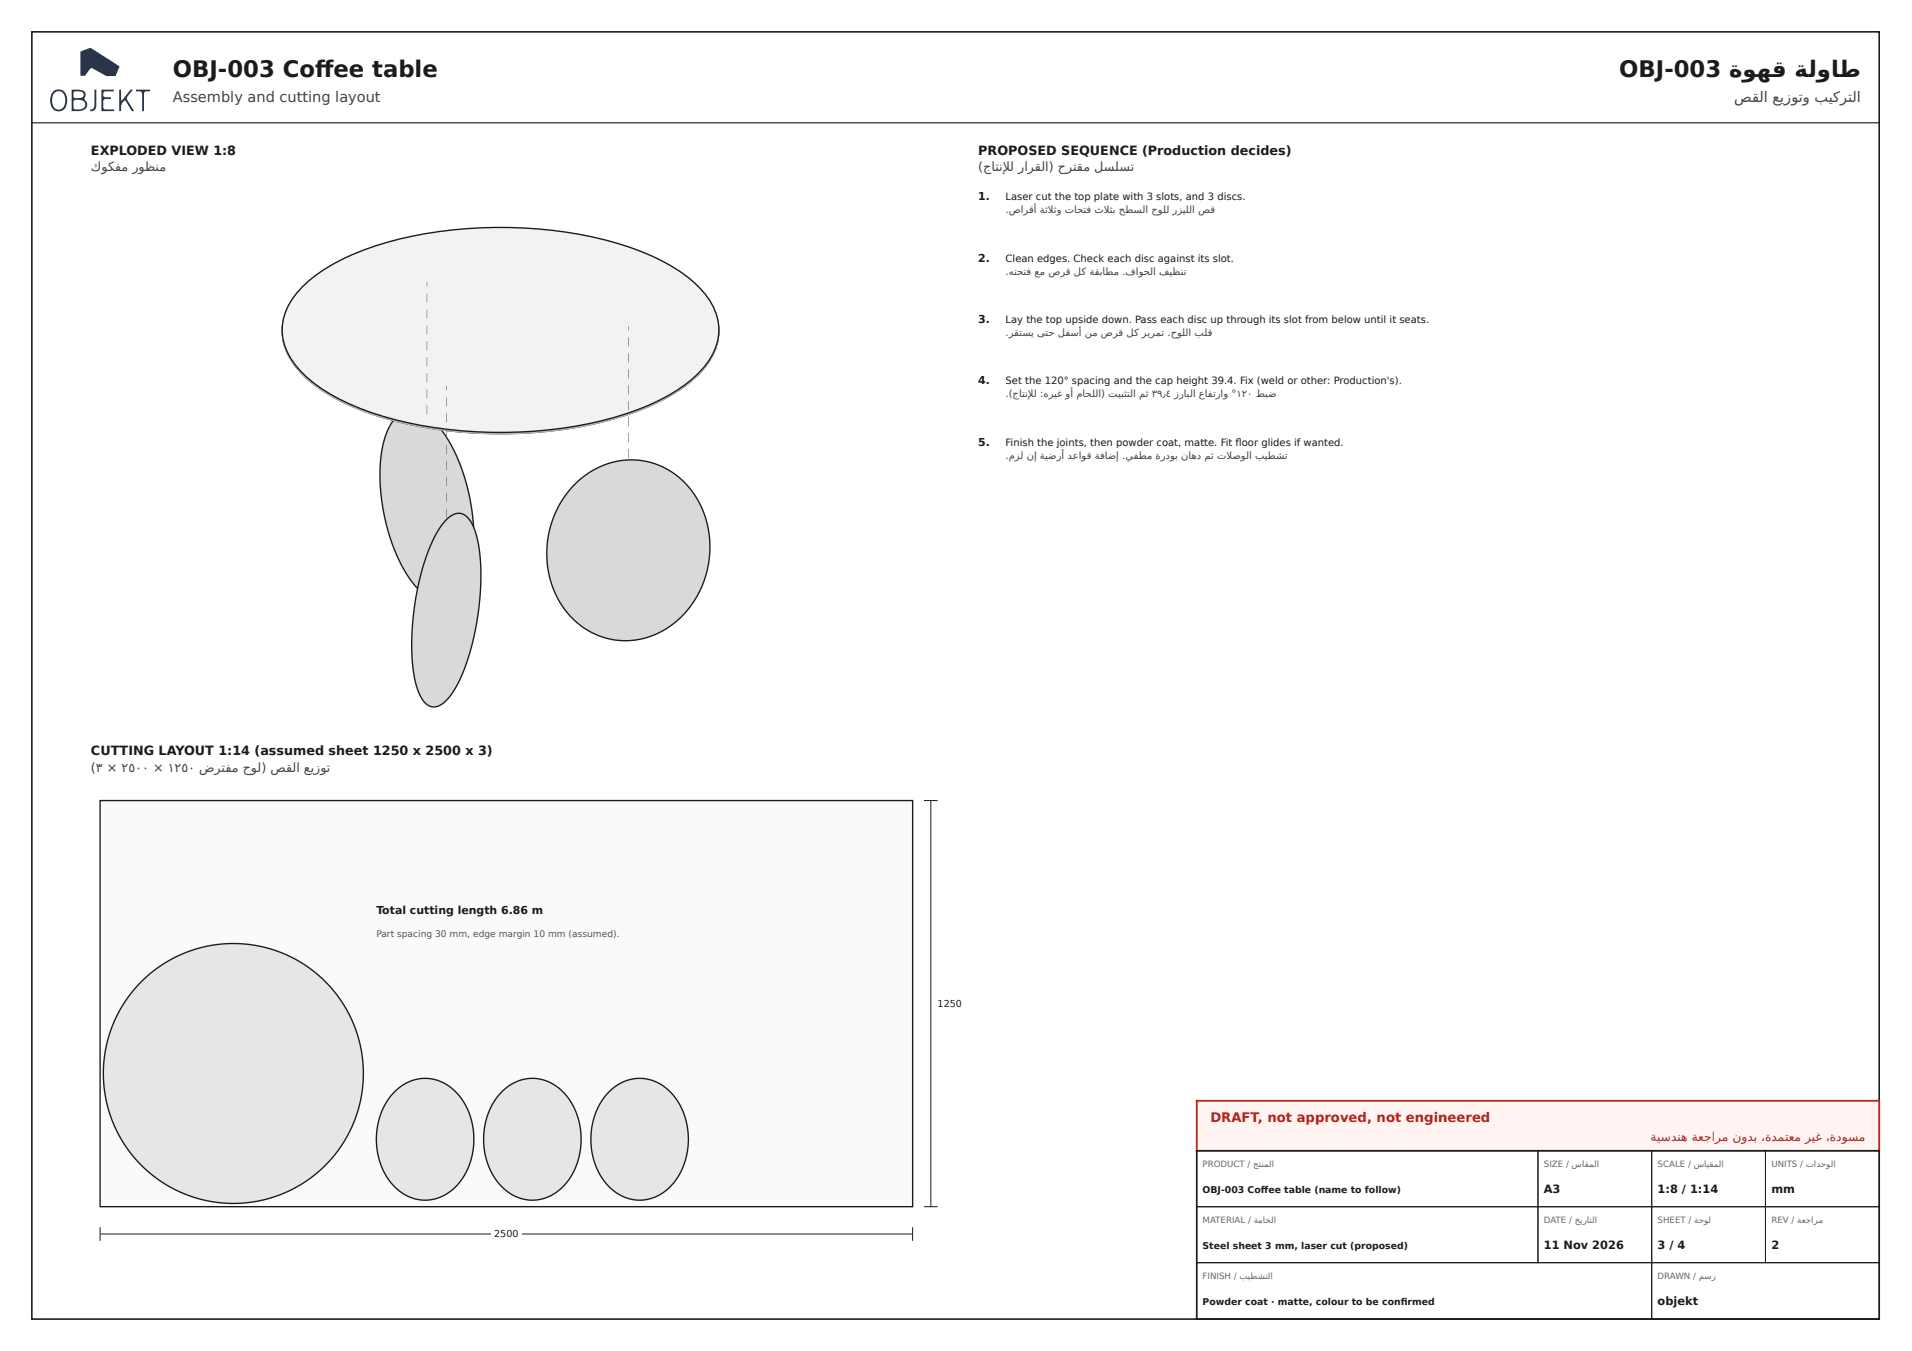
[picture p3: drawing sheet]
<svg xmlns="http://www.w3.org/2000/svg" width="420mm" height="297mm" viewBox="0 0 420 297" stroke-linecap="round" stroke-linejoin="round" font-family="sans-serif">
<path d="M7 7h406v283h-406z" fill="none" stroke="#1b1b1b" stroke-width=".35"/>
<path d="M17.7 11.4l2.3-.8 6.2 4-.8 2.1h-2l-3.2-1.7-.4 .1-1.1 1.5-.9 .1-.1-.2zM11.8 20.6a2.49 2.49 0 0 0 .7 3.4 1.41 1.41 0 0 0 1.8-1.3 1.96 1.96 0 0 0-1.4-2.7l-.8 .3zM11.5 20.3a1.8 1.8 0 0 1 2-.6 1.8 1.8 0 0 1 1.2 1.7 2.34 2.34 0 0 1-1.8 3.1 2.04 2.04 0 0 1-1.9-2.4l.1-.7zM16.2 22.1v1.8a2.21 2.21 0 0 0 2.5-.5 1.16 1.16 0 0 0-.3-1.2 1.16 1.16 0 0 0-1.2-.2zM16.2 20.2v1.2l.8 .2a1.08 1.08 0 0 0 1.4-.8 1.26 1.26 0 0 0-1.8-.7zM15.7 19.7a3.2 3.2 0 0 1 3.1 .7l-.1 1a.58 .58 0 0 0 .2 .9 1.36 1.36 0 0 1 .1 1.4 1.36 1.36 0 0 1-1.3 .7h-2zM20.8 19.7h.4v3.4a1.16 1.16 0 0 1-1.4 1.4v-.4l.7-.2 .2-.3zM22.3 19.7h2.7v.4h-1.8a.67 .67 0 0 0-.5 .6 .67 .67 0 0 0 .5 .7h1.2v.4h-1.2l-.4 .2v1.8l.4 .3h1.9v.3h-2.8zM26.2 19.7h.4l.1 2.4 2-2.4h.5l-1.1 1.4-.2 .5 1.6 2.8h-.5l-1.4-2.2a1.26 1.26 0 0 0-1 1.3v.9h-.4zM29.9 19.7h3.1v.4h-.9l-.4 .2-.1 4.1h-.4v-4.1l-.5-.2h-.8z" fill-rule="evenodd" fill="#263a5a"/>
<path d="M7 27h406" fill="none" stroke="#1b1b1b" stroke-width=".25"/>
<path d="M87.1 91.7a4.9 4.9 0 0 1 6.7-.3 22.9 22.9 0 0 1 7.3 10.7 41.7 41.7 0 0 1 2.3 23.2 9.6 9.6 0 0 1-4.2 6.5 5.6 5.6 0 0 1-6.2-1.3 28.3 28.3 0 0 1-7.8-13.9 38.3 38.3 0 0 1-.6-20.5 10.6 10.6 0 0 1 2.5-4.4z" fill="#d9d9d9"/>
<path d="M87.1 91.7a4.9 4.9 0 0 1 6.7-.3 22.9 22.9 0 0 1 7.3 10.7 41.7 41.7 0 0 1 2.3 23.2 9.6 9.6 0 0 1-4.2 6.5 5.6 5.6 0 0 1-6.2-1.3 28.3 28.3 0 0 1-7.8-13.9 38.3 38.3 0 0 1-.6-20.5 10.6 10.6 0 0 1 2.5-4.4z" fill="none" stroke="#1b1b1b" stroke-width=".3"/>
<path d="M126.4 106.3a16.8 16.8 0 0 1 28 5.7 21.4 21.4 0 0 1-9.5 27 16.7 16.7 0 0 1-23.1-9 21.8 21.8 0 0 1 4.6-23.7z" fill="#d9d9d9"/>
<path d="M126.4 106.3a16.8 16.8 0 0 1 28 5.7 21.4 21.4 0 0 1-9.5 27 16.7 16.7 0 0 1-23.1-9 21.8 21.8 0 0 1 4.6-23.7z" fill="none" stroke="#1b1b1b" stroke-width=".3"/>
<path d="M98.1 114.3a3.1 3.1 0 0 1 4.2-.9 10.6 10.6 0 0 1 2.9 6.7 57.2 57.2 0 0 1-4.5 30 9.5 9.5 0 0 1-4.7 5.2 3.1 3.1 0 0 1-3.5-2.1 29 29 0 0 1-2-13.8 53.8 53.8 0 0 1 5.5-22.3l.9-1.4z" fill="#d9d9d9"/>
<path d="M98.1 114.3a3.1 3.1 0 0 1 4.2-.9 10.6 10.6 0 0 1 2.9 6.7 57.2 57.2 0 0 1-4.5 30 9.5 9.5 0 0 1-4.7 5.2 3.1 3.1 0 0 1-3.5-2.1 29 29 0 0 1-2-13.8 53.8 53.8 0 0 1 5.5-22.3l.9-1.4z" fill="none" stroke="#1b1b1b" stroke-width=".3"/>
<path d="M66.5 63.3a40.4 40.4 0 0 1 16-8.9 94.7 94.7 0 0 1 55.9 .3 38.5 38.5 0 0 1 15.5 9.1 12.2 12.2 0 0 1 3.4 13 22.2 22.2 0 0 1-10.5 10.5 71.8 71.8 0 0 1-29.5 7.8 90.8 90.8 0 0 1-38.2-5 33.2 33.2 0 0 1-14.2-9.5 11.8 11.8 0 0 1 .4-15.9z" fill="#bdbdbd"/>
<path d="M66.5 63.3a40.4 40.4 0 0 1 16-8.9 94.7 94.7 0 0 1 55.9 .3 38.5 38.5 0 0 1 15.5 9.1 12.2 12.2 0 0 1 3.4 13 22.2 22.2 0 0 1-10.5 10.5 71.8 71.8 0 0 1-29.5 7.8 90.8 90.8 0 0 1-38.2-5 33.2 33.2 0 0 1-14.2-9.5 11.8 11.8 0 0 1 .4-15.9z" fill="none" stroke="#1b1b1b" stroke-width=".25"/>
<path d="M147.4 58.4l1.9 1.2v.3l-1.9-1.1z" fill="#bdbdbd"/>
<path d="M147.4 58.4l1.9 1.2v.3l-1.9-1.1z" fill="none" stroke="#bdbdbd" stroke-width=".22"/>
<path d="M145.4 57.3l2 1.1v.4l-2-1.2z" fill="#bdbdbd"/>
<path d="M145.4 57.3l2 1.1v.4l-2-1.2z" fill="none" stroke="#bdbdbd" stroke-width=".22"/>
<path d="M143.2 56.3l2.2 1v.3l-2.2-1z" fill="#bdbdbd"/>
<path d="M143.2 56.3l2.2 1v.3l-2.2-1z" fill="none" stroke="#bdbdbd" stroke-width=".22"/>
<path d="M140.8 55.3l2.4 1v.3l-2.4-1z" fill="#bdbdbd"/>
<path d="M140.8 55.3l2.4 1v.3l-2.4-1z" fill="none" stroke="#bdbdbd" stroke-width=".22"/>
<path d="M138.4 54.4l2.4 .9v.3l-2.4-.9z" fill="#bdbdbd"/>
<path d="M138.4 54.4l2.4 .9v.3l-2.4-.9z" fill="none" stroke="#bdbdbd" stroke-width=".22"/>
<path d="M135.8 53.5l2.6 .9v.3l-2.6-.8z" fill="#bdbdbd"/>
<path d="M135.8 53.5l2.6 .9v.3l-2.6-.8z" fill="none" stroke="#bdbdbd" stroke-width=".22"/>
<path d="M133.1 52.8l2.7 .7v.4l-2.7-.8z" fill="#bdbdbd"/>
<path d="M133.1 52.8l2.7 .7v.4l-2.7-.8z" fill="none" stroke="#bdbdbd" stroke-width=".22"/>
<path d="M85.1 53.3l2.7-.8v.4l-2.7 .7z" fill="#bdbdbd"/>
<path d="M85.1 53.3l2.7-.8v.4l-2.7 .7z" fill="none" stroke="#bdbdbd" stroke-width=".22"/>
<path d="M82.5 54.1l2.6-.8v.3l-2.6 .8z" fill="#bdbdbd"/>
<path d="M82.5 54.1l2.6-.8v.3l-2.6 .8z" fill="none" stroke="#bdbdbd" stroke-width=".22"/>
<path d="M80 55l2.5-.9v.3l-2.5 .9z" fill="#bdbdbd"/>
<path d="M80 55l2.5-.9v.3l-2.5 .9z" fill="none" stroke="#bdbdbd" stroke-width=".22"/>
<path d="M77.6 55.9l2.4-.9v.3l-2.4 .9z" fill="#bdbdbd"/>
<path d="M77.6 55.9l2.4-.9v.3l-2.4 .9z" fill="none" stroke="#bdbdbd" stroke-width=".22"/>
<path d="M75.3 57l2.3-1.1v.3l-2.3 1.1z" fill="#bdbdbd"/>
<path d="M75.3 57l2.3-1.1v.3l-2.3 1.1z" fill="none" stroke="#bdbdbd" stroke-width=".22"/>
<path d="M73.2 58.1l2.1-1.1v.3l-2.1 1.1z" fill="#bdbdbd"/>
<path d="M73.2 58.1l2.1-1.1v.3l-2.1 1.1z" fill="none" stroke="#bdbdbd" stroke-width=".22"/>
<path d="M71.3 59.2l1.9-1.1v.3l-1.9 1.1z" fill="#bdbdbd"/>
<path d="M71.3 59.2l1.9-1.1v.3l-1.9 1.1z" fill="none" stroke="#bdbdbd" stroke-width=".22"/>
<path d="M69.5 60.4l1.8-1.2v.3l-1.8 1.2z" fill="#bdbdbd"/>
<path d="M69.5 60.4l1.8-1.2v.3l-1.8 1.2z" fill="none" stroke="#bdbdbd" stroke-width=".22"/>
<path d="M67.9 61.7l1.6-1.3v.3l-1.6 1.3z" fill="#bdbdbd"/>
<path d="M67.9 61.7l1.6-1.3v.3l-1.6 1.3z" fill="none" stroke="#bdbdbd" stroke-width=".22"/>
<path d="M66.5 63l1.4-1.3v.3l-1.4 1.3z" fill="#bdbdbd"/>
<path d="M66.5 63l1.4-1.3v.3l-1.4 1.3z" fill="none" stroke="#bdbdbd" stroke-width=".22"/>
<path d="M66.5 63v.3l-1.2 1.4v-.3z" fill="#bdbdbd"/>
<path d="M66.5 63v.3l-1.2 1.4v-.3z" fill="none" stroke="#bdbdbd" stroke-width=".22"/>
<path d="M65.3 64.4v.3l-1.1 1.4v-.3z" fill="#bdbdbd"/>
<path d="M65.3 64.4v.3l-1.1 1.4v-.3z" fill="none" stroke="#bdbdbd" stroke-width=".22"/>
<path d="M64.2 65.8v.3l-.8 1.4v-.3z" fill="#bdbdbd"/>
<path d="M64.2 65.8v.3l-.8 1.4v-.3z" fill="none" stroke="#bdbdbd" stroke-width=".22"/>
<path d="M63.4 67.2l-.7 1.7v-.3z" fill="#bdbdbd"/>
<path d="M63.4 67.2l-.7 1.7v-.3z" fill="none" stroke="#bdbdbd" stroke-width=".22"/>
<path d="M62.7 68.6l-.4 1.8z" fill="#bdbdbd"/>
<path d="M62.7 68.6l-.4 1.8z" fill="none" stroke="#bdbdbd" stroke-width=".22"/>
<path d="M62.3 70.1l-.3 1.8z" fill="#bdbdbd"/>
<path d="M62.3 70.1l-.3 1.8z" fill="none" stroke="#bdbdbd" stroke-width=".22"/>
<path d="M62 71.6v1.7z" fill="#bdbdbd"/>
<path d="M62 71.6v1.7z" fill="none" stroke="#bdbdbd" stroke-width=".22"/>
<path d="M62 73l.2 1.8z" fill="#bdbdbd"/>
<path d="M62 73l.2 1.8z" fill="none" stroke="#bdbdbd" stroke-width=".22"/>
<path d="M62.2 74.5l.4 1.8z" fill="#bdbdbd"/>
<path d="M62.2 74.5l.4 1.8z" fill="none" stroke="#bdbdbd" stroke-width=".22"/>
<path d="M62.6 76l.5 1.7z" fill="#bdbdbd"/>
<path d="M62.6 76l.5 1.7z" fill="none" stroke="#bdbdbd" stroke-width=".22"/>
<path d="M63.1 77.4l.8 1.4v.4l-.8-1.5z" fill="#bdbdbd"/>
<path d="M63.1 77.4l.8 1.4v.4l-.8-1.5z" fill="none" stroke="#bdbdbd" stroke-width=".22"/>
<path d="M63.9 78.8l1 1.4v.4l-1-1.4z" fill="#bdbdbd"/>
<path d="M63.9 78.8l1 1.4v.4l-1-1.4z" fill="none" stroke="#bdbdbd" stroke-width=".22"/>
<path d="M64.9 80.2l1.2 1.4v.3l-1.2-1.3z" fill="#bdbdbd"/>
<path d="M64.9 80.2l1.2 1.4v.3l-1.2-1.3z" fill="none" stroke="#bdbdbd" stroke-width=".22"/>
<path d="M66.1 81.6l1.3 1.3v.4l-1.3-1.4z" fill="#bdbdbd"/>
<path d="M66.1 81.6l1.3 1.3v.4l-1.3-1.4z" fill="none" stroke="#bdbdbd" stroke-width=".22"/>
<path d="M67.4 82.9l1.6 1.3v.3l-1.6-1.2z" fill="#bdbdbd"/>
<path d="M67.4 82.9l1.6 1.3v.3l-1.6-1.2z" fill="none" stroke="#bdbdbd" stroke-width=".22"/>
<path d="M69 84.2l1.7 1.3v.3l-1.7-1.3z" fill="#bdbdbd"/>
<path d="M69 84.2l1.7 1.3v.3l-1.7-1.3z" fill="none" stroke="#bdbdbd" stroke-width=".22"/>
<path d="M70.7 85.5l1.9 1.1v.4l-1.9-1.2z" fill="#bdbdbd"/>
<path d="M70.7 85.5l1.9 1.1v.4l-1.9-1.2z" fill="none" stroke="#bdbdbd" stroke-width=".22"/>
<path d="M72.6 86.6l2 1.2v.3l-2-1.1z" fill="#bdbdbd"/>
<path d="M72.6 86.6l2 1.2v.3l-2-1.1z" fill="none" stroke="#bdbdbd" stroke-width=".22"/>
<path d="M74.6 87.8l2.2 1v.3l-2.2-1z" fill="#bdbdbd"/>
<path d="M74.6 87.8l2.2 1v.3l-2.2-1z" fill="none" stroke="#bdbdbd" stroke-width=".22"/>
<path d="M76.8 88.8l2.3 1v.3l-2.3-1z" fill="#bdbdbd"/>
<path d="M76.8 88.8l2.3 1v.3l-2.3-1z" fill="none" stroke="#bdbdbd" stroke-width=".22"/>
<path d="M79.1 89.8l2.5 .9v.3l-2.5-.9z" fill="#bdbdbd"/>
<path d="M79.1 89.8l2.5 .9v.3l-2.5-.9z" fill="none" stroke="#bdbdbd" stroke-width=".22"/>
<path d="M81.6 90.7l2.6 .8v.4l-2.6-.9z" fill="#bdbdbd"/>
<path d="M81.6 90.7l2.6 .8v.4l-2.6-.9z" fill="none" stroke="#bdbdbd" stroke-width=".22"/>
<path d="M84.2 91.5l2.7 .8v.3l-2.7-.7z" fill="#bdbdbd"/>
<path d="M84.2 91.5l2.7 .8v.3l-2.7-.7z" fill="none" stroke="#bdbdbd" stroke-width=".22"/>
<path d="M86.9 92.3l2.8 .7v.3l-2.8-.7z" fill="#bdbdbd"/>
<path d="M86.9 92.3l2.8 .7v.3l-2.8-.7z" fill="none" stroke="#bdbdbd" stroke-width=".22"/>
<path d="M89.7 93l2.9 .5v.3l-2.9-.5z" fill="#bdbdbd"/>
<path d="M89.7 93l2.9 .5v.3l-2.9-.5z" fill="none" stroke="#bdbdbd" stroke-width=".22"/>
<path d="M92.6 93.5l3 .5v.3l-3-.5z" fill="#bdbdbd"/>
<path d="M92.6 93.5l3 .5v.3l-3-.5z" fill="none" stroke="#bdbdbd" stroke-width=".22"/>
<path d="M95.6 94l3 .4v.3l-3-.4z" fill="#bdbdbd"/>
<path d="M95.6 94l3 .4v.3l-3-.4z" fill="none" stroke="#bdbdbd" stroke-width=".22"/>
<path d="M98.6 94.4l3.1 .3v.3l-3.1-.3z" fill="#bdbdbd"/>
<path d="M98.6 94.4l3.1 .3v.3l-3.1-.3z" fill="none" stroke="#bdbdbd" stroke-width=".22"/>
<path d="M101.7 94.7l3.1 .2v.3l-3.1-.2z" fill="#bdbdbd"/>
<path d="M101.7 94.7l3.1 .2v.3l-3.1-.2zM104.8 94.9l3.1 .1v.4l-3.1-.2zM107.9 95l3.1 .1v.3h-3.1zM111 95.1l3.2-.1v.3l-3.2 .1z" fill="none" stroke="#bdbdbd" stroke-width=".22"/>
<path d="M104.8 95.1h3.1" fill="none" stroke="#bdbdbd" stroke-width=".43"/>
<path d="M107.9 95.2h3.1" fill="none" stroke="#bdbdbd" stroke-width=".33"/>
<path d="M111 95.2h3.2" fill="none" stroke="#bdbdbd" stroke-width=".4"/>
<path d="M114.2 95l3.1-.2v.3l-3.1 .2z" fill="#bdbdbd"/>
<path d="M114.2 95l3.1-.2v.3l-3.1 .2z" fill="none" stroke="#bdbdbd" stroke-width=".22"/>
<path d="M117.3 94.8l3.1-.3v.3l-3.1 .3z" fill="#bdbdbd"/>
<path d="M117.3 94.8l3.1-.3v.3l-3.1 .3z" fill="none" stroke="#bdbdbd" stroke-width=".22"/>
<path d="M120.4 94.5l3-.3v.3l-3 .3z" fill="#bdbdbd"/>
<path d="M120.4 94.5l3-.3v.3l-3 .3z" fill="none" stroke="#bdbdbd" stroke-width=".22"/>
<path d="M123.4 94.2l3-.5v.3l-3 .5z" fill="#bdbdbd"/>
<path d="M123.4 94.2l3-.5v.3l-3 .5z" fill="none" stroke="#bdbdbd" stroke-width=".22"/>
<path d="M126.4 93.7l2.9-.5v.3l-2.9 .5z" fill="#bdbdbd"/>
<path d="M126.4 93.7l2.9-.5v.3l-2.9 .5z" fill="none" stroke="#bdbdbd" stroke-width=".22"/>
<path d="M129.3 93.2l2.9-.7v.3l-2.9 .7z" fill="#bdbdbd"/>
<path d="M129.3 93.2l2.9-.7v.3l-2.9 .7z" fill="none" stroke="#bdbdbd" stroke-width=".22"/>
<path d="M132.2 92.5l2.7-.7v.3l-2.7 .7z" fill="#bdbdbd"/>
<path d="M132.2 92.5l2.7-.7v.3l-2.7 .7z" fill="none" stroke="#bdbdbd" stroke-width=".22"/>
<path d="M134.9 91.8l2.6-.8v.3l-2.6 .8z" fill="#bdbdbd"/>
<path d="M134.9 91.8l2.6-.8v.3l-2.6 .8z" fill="none" stroke="#bdbdbd" stroke-width=".22"/>
<path d="M137.5 91l2.5-.9v.3l-2.5 .9z" fill="#bdbdbd"/>
<path d="M137.5 91l2.5-.9v.3l-2.5 .9z" fill="none" stroke="#bdbdbd" stroke-width=".22"/>
<path d="M140 90.1l2.4-1v.4l-2.4 .9z" fill="#bdbdbd"/>
<path d="M140 90.1l2.4-1v.4l-2.4 .9z" fill="none" stroke="#bdbdbd" stroke-width=".22"/>
<path d="M142.4 89.1l2.3-1v.3l-2.3 1.1z" fill="#bdbdbd"/>
<path d="M142.4 89.1l2.3-1v.3l-2.3 1.1z" fill="none" stroke="#bdbdbd" stroke-width=".22"/>
<path d="M144.7 88.1l2.1-1.1v.3l-2.1 1.1z" fill="#bdbdbd"/>
<path d="M144.7 88.1l2.1-1.1v.3l-2.1 1.1z" fill="none" stroke="#bdbdbd" stroke-width=".22"/>
<path d="M146.8 87l1.9-1.1v.3l-1.9 1.1z" fill="#bdbdbd"/>
<path d="M146.8 87l1.9-1.1v.3l-1.9 1.1z" fill="none" stroke="#bdbdbd" stroke-width=".22"/>
<path d="M148.7 85.9l1.8-1.3v.4l-1.8 1.2z" fill="#bdbdbd"/>
<path d="M148.7 85.9l1.8-1.3v.4l-1.8 1.2z" fill="none" stroke="#bdbdbd" stroke-width=".22"/>
<path d="M150.5 84.6l1.6-1.2v.3l-1.6 1.3z" fill="#bdbdbd"/>
<path d="M150.5 84.6l1.6-1.2v.3l-1.6 1.3z" fill="none" stroke="#bdbdbd" stroke-width=".22"/>
<path d="M152.1 83.4l1.4-1.3v.3l-1.4 1.3z" fill="#bdbdbd"/>
<path d="M152.1 83.4l1.4-1.3v.3l-1.4 1.3z" fill="none" stroke="#bdbdbd" stroke-width=".22"/>
<path d="M154.7 80.7v.3l-1.2 1.4v-.3z" fill="#bdbdbd"/>
<path d="M154.7 80.7v.3l-1.2 1.4v-.3z" fill="none" stroke="#bdbdbd" stroke-width=".22"/>
<path d="M155.8 79.3v.3l-1.1 1.4v-.3z" fill="#bdbdbd"/>
<path d="M155.8 79.3v.3l-1.1 1.4v-.3z" fill="none" stroke="#bdbdbd" stroke-width=".22"/>
<path d="M156.6 77.9v.3l-.8 1.4v-.3z" fill="#bdbdbd"/>
<path d="M156.6 77.9v.3l-.8 1.4v-.3z" fill="none" stroke="#bdbdbd" stroke-width=".22"/>
<path d="M157.3 76.4l-.7 1.8v-.3z" fill="#bdbdbd"/>
<path d="M157.3 76.4l-.7 1.8v-.3z" fill="none" stroke="#bdbdbd" stroke-width=".22"/>
<path d="M157.7 75l-.4 1.8z" fill="#bdbdbd"/>
<path d="M157.7 75l-.4 1.8z" fill="none" stroke="#bdbdbd" stroke-width=".22"/>
<path d="M157.9 73.5l-.2 1.8z" fill="#bdbdbd"/>
<path d="M157.9 73.5l-.2 1.8z" fill="none" stroke="#bdbdbd" stroke-width=".22"/>
<path d="M158 72l-.1 1.8z" fill="#bdbdbd"/>
<path d="M158 72l-.1 1.8z" fill="none" stroke="#bdbdbd" stroke-width=".22"/>
<path d="M157.8 70.6l.2 1.8z" fill="#bdbdbd"/>
<path d="M157.8 70.6l.2 1.8z" fill="none" stroke="#bdbdbd" stroke-width=".22"/>
<path d="M157.4 69.1l.4 1.8z" fill="#bdbdbd"/>
<path d="M157.4 69.1l.4 1.8z" fill="none" stroke="#bdbdbd" stroke-width=".22"/>
<path d="M156.9 67.7l.5 1.7z" fill="#bdbdbd"/>
<path d="M156.9 67.7l.5 1.7z" fill="none" stroke="#bdbdbd" stroke-width=".22"/>
<path d="M156.1 66.2l.8 1.5v.3l-.8-1.4z" fill="#bdbdbd"/>
<path d="M156.1 66.2l.8 1.5v.3l-.8-1.4z" fill="none" stroke="#bdbdbd" stroke-width=".22"/>
<path d="M155.1 64.8l1 1.4v.4l-1-1.5z" fill="#bdbdbd"/>
<path d="M155.1 64.8l1 1.4v.4l-1-1.5z" fill="none" stroke="#bdbdbd" stroke-width=".22"/>
<path d="M153.9 63.5l1.2 1.3v.3l-1.2-1.3z" fill="#bdbdbd"/>
<path d="M153.9 63.5l1.2 1.3v.3l-1.2-1.3z" fill="none" stroke="#bdbdbd" stroke-width=".22"/>
<path d="M152.6 62.1l1.3 1.4v.3l-1.3-1.3z" fill="#bdbdbd"/>
<path d="M152.6 62.1l1.3 1.4v.3l-1.3-1.3z" fill="none" stroke="#bdbdbd" stroke-width=".22"/>
<path d="M151 60.8l1.6 1.3v.4l-1.6-1.3z" fill="#bdbdbd"/>
<path d="M151 60.8l1.6 1.3v.4l-1.6-1.3z" fill="none" stroke="#bdbdbd" stroke-width=".22"/>
<path d="M149.3 59.6l1.7 1.2v.4l-1.7-1.3z" fill="#bdbdbd"/>
<path d="M149.3 59.6l1.7 1.2v.4l-1.7-1.3z" fill="none" stroke="#bdbdbd" stroke-width=".22"/>
<path d="M66.5 63a40.4 40.4 0 0 1 16-8.9 94.7 94.7 0 0 1 55.9 .3 38.5 38.5 0 0 1 15.5 9.1 12.3 12.3 0 0 1 3.4 12.9 19.9 19.9 0 0 1-8.6 9.5 64.3 64.3 0 0 1-25.3 8.3 94.6 94.6 0 0 1-41.8-3.5 38.5 38.5 0 0 1-15.5-9.1 12.3 12.3 0 0 1-3.4-13 16.1 16.1 0 0 1 3.8-5.6z" fill="#f2f2f2"/>
<path d="M66.5 63a40.4 40.4 0 0 1 16-8.9 94.7 94.7 0 0 1 55.9 .3 38.5 38.5 0 0 1 15.5 9.1 12.3 12.3 0 0 1 3.4 12.9 19.9 19.9 0 0 1-8.6 9.5 64.3 64.3 0 0 1-25.3 8.3 94.6 94.6 0 0 1-41.8-3.5 38.5 38.5 0 0 1-15.5-9.1 12.3 12.3 0 0 1-3.4-13 16.1 16.1 0 0 1 3.8-5.6z" fill="none" stroke="#1b1b1b" stroke-width=".3"/>
<g fill="#555">
<path d="M93.8 89h.1v2h-.1zM93.8 85.5h.1v2h-.1zM93.8 82h.1v2h-.1zM93.8 78.5h.1v2h-.1zM93.8 75h.1v2h-.1zM93.8 71.5h.1v2h-.1zM93.8 68h.1v2h-.1zM93.8 64.5h.1v2h-.1zM93.8 62h.1v1h-.1z"/>
<path d="M98 111.8h.1v2h-.1zM98 108.3h.1v2h-.1zM98 104.8h.1v2h-.1zM98 101.3h.1v2h-.1zM98 97.8h.1v2h-.1zM98 94.3h.1v2h-.1zM98 90.8h.1v2h-.1zM98 87.3h.1v2h-.1zM98 84.8h.1v1h-.1z"/>
<path d="M138 98.7h.1v2h-.1zM138 95.2h.1v2h-.1zM138 91.7h.1v2h-.1zM138 88.2h.1v2h-.1zM138 84.7h.1v2h-.1zM138 81.2h.1v2h-.1zM138 77.7h.1v2h-.1zM138 74.2h.1v2h-.1zM138 71.7h.1v1h-.1z"/>
</g>
<path d="M22 176h178.6v89.3h-178.6z" fill="#fafafa"/>
<path d="M22 176h178.6v89.3h-178.6z" fill="none" stroke="#1b1b1b" stroke-width=".3"/>
<circle cx="51.3" cy="236" r="28.6" fill="#e6e6e6"/>
<circle cx="51.3" cy="236" r="28.6" fill="none" stroke="#1b1b1b" stroke-width=".3"/>
<path d="M86.5 240.3a9.3 9.3 0 0 1 14.8 1.1 15.7 15.7 0 0 1-1.6 19.9 9.2 9.2 0 0 1-14.1-1.7 15.8 15.8 0 0 1 .9-19.3z" fill="#e6e6e6"/>
<path d="M86.5 240.3a9.3 9.3 0 0 1 14.8 1.1 15.7 15.7 0 0 1-1.6 19.9 9.2 9.2 0 0 1-14.1-1.7 15.8 15.8 0 0 1 .9-19.3z" fill="none" stroke="#1b1b1b" stroke-width=".3"/>
<path d="M110 240.3a9.3 9.3 0 0 1 14.9 1.1 15.7 15.7 0 0 1-1.6 19.9 9.2 9.2 0 0 1-14.2-1.7 15.8 15.8 0 0 1 .9-19.3z" fill="#e6e6e6"/>
<path d="M110 240.3a9.3 9.3 0 0 1 14.9 1.1 15.7 15.7 0 0 1-1.6 19.9 9.2 9.2 0 0 1-14.2-1.7 15.8 15.8 0 0 1 .9-19.3z" fill="none" stroke="#1b1b1b" stroke-width=".3"/>
<path d="M133.6 240.3a9.3 9.3 0 0 1 14.8 1.1 15.7 15.7 0 0 1-1.5 19.9 9.2 9.2 0 0 1-14.2-1.7 15.8 15.8 0 0 1 .9-19.3z" fill="#e6e6e6"/>
<path d="M133.6 240.3a9.3 9.3 0 0 1 14.8 1.1 15.7 15.7 0 0 1-1.5 19.9 9.2 9.2 0 0 1-14.2-1.7 15.8 15.8 0 0 1 .9-19.3z" fill="none" stroke="#1b1b1b" stroke-width=".3"/>
<path d="M22 271.3h178.6M22 269.8v3M200.6 269.8v3" fill="none" stroke="#1b1b1b" stroke-width=".22"/>
<path d="M107.9 269.7h6.7v2.9h-6.7z" fill="#fff"/>
<path d="M203.1 176h3M204.6 176v89.3M203.1 265.3h3" fill="none" stroke="#1b1b1b" stroke-width=".22"/>
<path d="M263 242h150v11h-150z" fill="#fff4f2"/>
<path d="M263 242h150v11h-150z" fill="none" stroke="#b3261e" stroke-width=".4"/>
<path d="M263 253h150v37h-150z" fill="#fff"/>
<path d="M263 253h150v37h-150z" fill="none" stroke="#1b1b1b" stroke-width=".35"/>
<path d="M263 253h75v12.3h-75zM338 253h25v12.3h-25zM363 253h25v12.3h-25zM388 253h25v12.3h-25zM263 265.3h75v12.3h-75zM263 277.6h100v12.3h-100zM338 265.3h25v12.3h-25zM363 265.3h25v12.3h-25zM363 277.6h50v12.3h-50zM388 265.3h25v12.3h-25z" fill="none" stroke="#1b1b1b" stroke-width=".22"/>
<g font-size="5" fill="#1b1b1b">
<text x="38" y="17">OBJ-003 Coff ee table</text>
<text x="355.9" y="17">OBJ-003 ةوهق ةلواط</text>
</g>
<g font-size="3.2" fill="#444">
<text x="38" y="22.5">Assembly and cutting layout</text>
<text x="381.1" y="22.5">صقلا عيزوتو بيكرتلا</text>
</g>
<text font-size="2.9" fill="#b3261e" x="266" y="246.7">DRAFT, not approved, not engineered</text>
<g font-size="2.8" fill="#1b1b1b">
<text x="20" y="34">EXPLODED VIEW 1:8</text>
<text x="215" y="34">PROPOSED SEQUENCE (Production decides)</text>
<text x="20" y="166">CUTTING LAYOUT 1:14 (assumed sheet 1250 x 2500 x 3)</text>
</g>
<g font-size="2.8" fill="#444">
<text x="20" y="37.6">كوكفم روظنم</text>
<text x="215" y="37.6">(جاتنإل ل رارقلا) حرتقم لسلست</text>
<text x="20" y="169.6">(٣ × ٢٥٠٠ × ١٢٥٠ ضرتفم حول) صقلا عيزوت</text>
</g>
<text font-size="2.7" fill="#b3261e" x="362.8" y="250.8">ةيسدنه ةعجارم نودب ،ةدمتعم ريغ ،ةدوسم</text>
<g font-size="2.5" fill="#1b1b1b">
<text x="339.3" y="262.2">A3</text>
<text x="364.3" y="262.2">1:8 / 1:14</text>
<text x="389.3" y="262.2">mm</text>
<text x="339.3" y="274.5">11 Nov 2026</text>
<text x="364.3" y="274.5">3 / 4</text>
<text x="389.3" y="274.5">2</text>
<text x="364.3" y="286.8">objekt</text>
</g>
<g font-size="2.4" fill="#1b1b1b">
<text x="215" y="44">1.</text>
<text x="215" y="57.5">2.</text>
<text x="215" y="71">3.</text>
<text x="215" y="84.5">4.</text>
<text x="215" y="98">5.</text>
<text x="82.7" y="201">Total cutting length 6.86 m</text>
</g>
<g font-size="2.2" fill="#1b1b1b">
<text x="221" y="44">Laser cut the top plate with 3 slots, and 3 discs.</text>
<text x="221" y="57.5">Clean edges. Check each disc against its slot.</text>
<text x="221" y="71">Lay the top upside down. Pass each disc up through its slot from below until it seats.</text>
<text x="221" y="84.5">Set the 120° spacing and the cap height 39.4. Fix (weld or other: Production's).</text>
<text x="221" y="98">Finish the joints, then powder coat, matte. Fit fl oor glides if wanted.</text>
</g>
<g font-size="2.2" fill="#444">
<text x="221" y="46.9">.صارقأ ةثال ثو تاحتف ثال ثب حطسلا حولل رزيللا صق</text>
<text x="221" y="60.4">.هتحتف عم صرق لك ةقباطم .فاوحلا فيظنت</text>
<text x="221" y="73.9">.رقتسي ىتح لفسأ نم صرق لك ريرمت .حوللا بلق</text>
<text x="221" y="87.4">.(جاتنإل ل :هريغ وأ ماحللا) تيبثتلا مث ٣٩٫٤ زرابلا عافتراو °١٢٠ طبض</text>
<text x="221" y="100.9">.مزل نإ ةيضرأ دعاوق ةفاضإ .يفطم ةردوب ناهد مث تال صولا بيطشت</text>
</g>
<g font-size="2.1" fill="#1b1b1b">
<text x="206.1" y="221.4">1250</text>
<text x="108.6" y="272">2500</text>
</g>
<text font-size="2" fill="#555" x="82.7" y="206">Part spacing 30 mm, edge margin 10 mm (assumed).</text>
<g font-size="2" fill="#1b1b1b">
<text x="264.3" y="262.2">OBJ-003 Coff ee table (name to follow)</text>
<text x="264.3" y="274.5">Steel sheet 3 mm, laser cut (proposed)</text>
<text x="264.3" y="286.8">Powder coat · matte, colour to be confi rmed</text>
</g>
<g font-size="1.9" fill="#666">
<text x="264.3" y="256.6">PRODUCT / جتنملا</text>
<text x="339.3" y="256.6">SIZE / ساقملا</text>
<text x="364.3" y="256.6">SCALE / سايقملا</text>
<text x="389.3" y="256.6">UNITS / تادحولا</text>
<text x="264.3" y="268.9">MATERIAL / ةماخلا</text>
<text x="339.3" y="268.9">DATE / خيراتلا</text>
<text x="364.3" y="268.9">SHEET / ةحول</text>
<text x="389.3" y="268.9">REV / ةعجارم</text>
<text x="264.3" y="281.2">FINISH / بيطشتلا</text>
<text x="364.3" y="281.2">DRAWN / مسر</text>
</g>
</svg>
